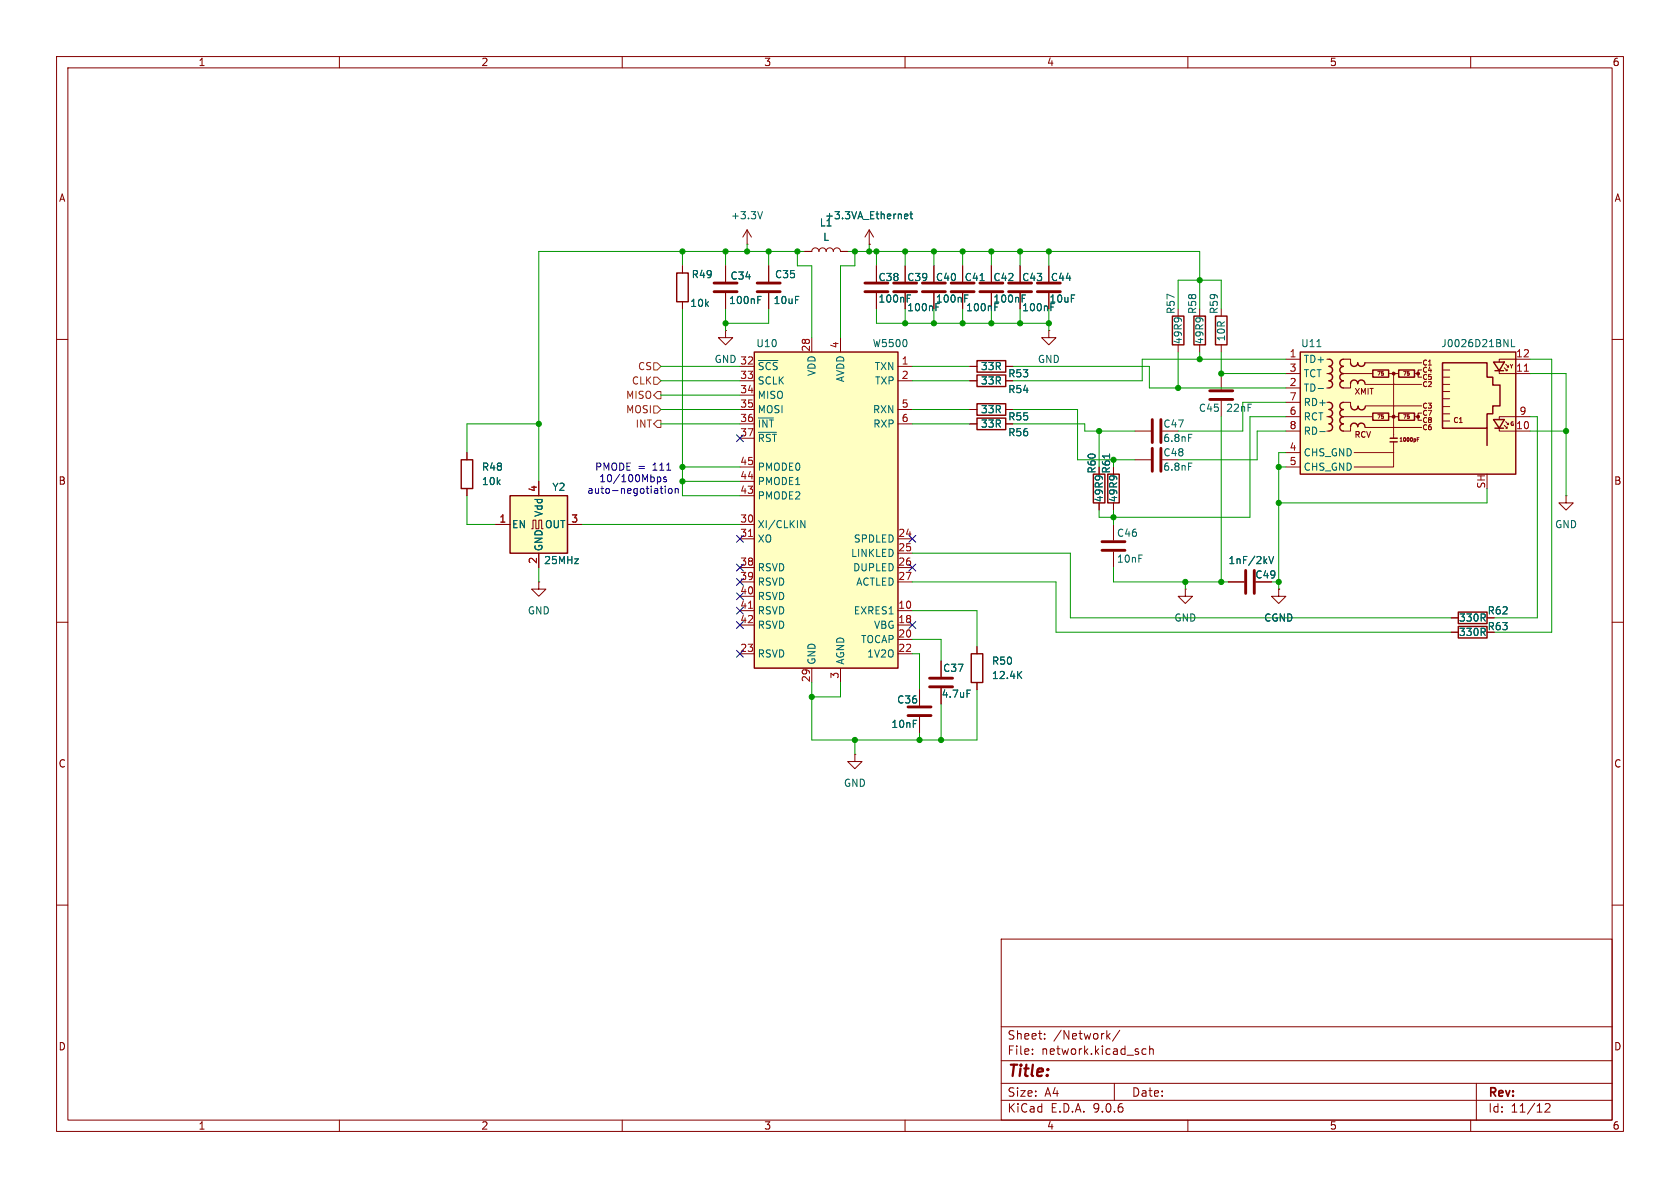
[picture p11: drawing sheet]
<svg xmlns="http://www.w3.org/2000/svg" width="297mm" height="210mm" viewBox="0 0 297 210" stroke-linecap="round" stroke-linejoin="round" font-family="sans-serif">
<g fill="none" stroke="#840000" stroke-width=".18">
<path d="M10 10h277v190h-277zM12 12h273v186h-273zM60 10v2M110 10v2M160 10v2M210 10v2M260 10v2M180.3 47v2.8M180.3 51.8v2.8M10 60h2M285 60h2M82.5 80v1.3"/>
<path d="M82.5 86.4v1.2M10 110h2M95.2 102.9v1.2h1.3l-1.3 1.3-1.2-1.3h1.2M95.2 102.9h.1M209.5 104.1v1.3h1.3l-1.3 1.3-1.2-1.3h1.2M209.5 104.1h.1M285 110h2M10 160h2M177 166h108v32h-108zM285 160h2M60 198v2M110 198v2"/>
<path d="M160 198v2M177 194.5h108M177 191.5h108M177 187.5h108M177 181.5h108M182.5 186.3v.1M182.5 185.5v.1M184.7 183.6v.1M184.7 182.8v.1M195.8 183.1l.4 .6M196.2 182.7l-.5 .6M197 191.5v3"/>
<path d="M198 182.1l-1.3 2M202.6 185.5l-.4-.1-.3 .3v.4l.1 .2h.6M203.2 185.5l.3-.1 .3 .1 .1 .9M203.2 184.9v1.5M210 198v2M260 198v2M261 191.5v6.5M273.2 195.2l.5-.1 .3 .1v.3l-.9 1.1h.9"/>
</g>
<path d="M178.3 50h4.1M178.3 51.6h4.1" fill="none" stroke="#840000" stroke-width=".51"/>
<path d="M81.5 81.3h2.1v5.1h-2.1z" fill="none" stroke="#840000" stroke-width=".25"/>
<path d="M133.3 62.2h25.4v55.9h-25.4z" fill="#ffffc2"/>
<path d="M119.6 48.3h2.1v5h-2.1zM133.3 62.2h25.4v55.9h-25.4zM171.7 115.6h2v5.1h-2zM257.8 110.7h5.1v2.1h-5.1zM257.8 108.2h5.1v2h-5.1z" fill="none" stroke="#840000" stroke-width=".25"/>
<g fill="none" stroke="#840000" stroke-width=".18">
<path d="M120.6 47v1.3M120.6 53.3v1.3M128.3 58.4v1.3h1.2l-1.2 1.3-1.3-1.3h1.3M128.3 58.4h.1M143.5 59.7v2.5M148.6 59.7v2.5M130.8 64.8h2.5M130.8 67.3h2.5M130.8 69.9h2.5M130.8 72.4h2.5M130.8 74.9h2.5M130.8 77.5h2.5"/>
<path d="M158.7 64.8h2.6M158.7 67.3h2.6M158.7 72.4h2.6M158.7 74.9h2.6M130.8 82.6h2.5M130.8 85.1h2.5M130.8 87.6h2.5M130.8 92.7h2.5M130.8 95.3h2.5M158.7 95.3h2.6M158.7 97.8h2.6M130.8 100.3h2.5"/>
<path d="M130.8 102.9h2.5M130.8 105.4h2.5M130.8 108h2.5M130.8 110.5h2.5M130.8 115.6h2.5M143.5 118.1v2.6M148.6 118.1v2.6M158.7 100.3h2.6M158.7 102.9h2.6M158.7 108h2.6M158.7 110.5h2.6M158.7 115.6h2.6"/>
<path d="M158.7 113h2.6M166.4 116.8v2.8M172.7 114.3v1.3M256.5 111.8h1.3M256.5 109.2h1.3M151.1 133.4v1.2h1.3l-1.3 1.3-1.2-1.3h1.2M151.1 133.4h.1M162.6 121.9v2.8M162.6 126.7v2.8M166.4 121.7v2.8M172.7 120.7v1.2"/>
</g>
<path d="M134.1 63.7h3.4M134.1 76.4h3.2M141.6 92l.7 1.3v-1.3M180.1 119.2l.5 .8M180.6 118.7l-.7 .7M171 122h.6" fill="none" stroke="#006464" stroke-width=".18"/>
<path d="M132.3 94.8h.7M132.3 107.5h.7" fill="none" stroke="#a90000" stroke-width=".18"/>
<path d="M164.3 119.9h4.1M160.5 125h4.1M160.5 126.5h4.1M164.3 121.4h4.1" fill="none" stroke="#840000" stroke-width=".51"/>
<path d="M229.9 62.2h38.1v21.6h-38.1z" fill="#ffffc2"/>
<g fill="none" stroke="#840000" stroke-width=".25">
<path d="M207.3 55.9h2v5.1h-2zM172.7 73.9h5.1v2h-5.1zM172.7 66.3h5.1v2h-5.1zM172.7 71.4h5.1v2h-5.1zM172.7 63.8h5.1v2h-5.1zM229.9 62.2h38.1v21.6h-38.1zM234.9 71.1a.63 .63 0 0 1 .7 .7 .63 .63 0 0 1-.7 .6 .64 .64 0 0 1 .7 .6 .64 .64 0 0 1-.6 .7M235 63.5a.63 .63 0 0 1 .6 .6 .63 .63 0 0 1-.6 .7 .64 .64 0 0 1 .6 .6 .64 .64 0 0 1-.6 .6 .64 .64 0 0 1 .6 .7 .64 .64 0 0 1-.6 .6 .64 .64 0 0 1 .6 .6 .64 .64 0 0 1-.6 .7M235 73.7a.63 .63 0 0 1 .6 .6 .63 .63 0 0 1-.6 .6 .64 .64 0 0 1 .6 .7 .64 .64 0 0 1-.6 .6M237.5 63.5a.63 .63 0 0 0-.6 .6 .63 .63 0 0 0 .6 .7M237.5 64.8a.63 .63 0 0 0-.6 .6 .63 .63 0 0 0 .6 .6 .64 .64 0 0 0-.6 .7 .64 .64 0 0 0 .6 .6 .64 .64 0 0 0-.6 .6 .64 .64 0 0 0 .6 .7M237.5 71.1a.63 .63 0 0 0-.6 .7 .63 .63 0 0 0 .6 .6 .64 .64 0 0 0-.6 .6 .64 .64 0 0 0 .6 .7 .64 .64 0 0 0-.6 .6 .64 .64 0 0 0 .6 .6"/>
<path d="M237.5 74.9a.63 .63 0 0 0-.6 .7 .63 .63 0 0 0 .6 .6M241.3 64.1a.64 .64 0 0 1-.6 .7 .64 .64 0 0 1-.7-.7 .64 .64 0 0 1-.6 .7 .64 .64 0 0 1-.6-.7M241.3 67.8a.64 .64 0 0 0-.6-.6 .64 .64 0 0 0-.7 .6 .64 .64 0 0 0-.6-.6 .64 .64 0 0 0-.6 .6M241.3 75.4a.64 .64 0 0 0-.6-.6 .64 .64 0 0 0-.7 .6 .64 .64 0 0 0-.6-.6 .64 .64 0 0 0-.6 .6M241.4 71.8a.64 .64 0 0 1-.7 .7 .64 .64 0 0 1-.6-.7 .64 .64 0 0 1-.6 .7 .64 .64 0 0 1-.7-.7M242.7 65.4h2.8v1.3h-2.8zM242.7 73h2.8v1.3h-2.8zM245.7 77.5h1.3M245.7 78.1h1.3M247.3 65.4h2.8v1.3h-2.8zM247.3 73h2.8v1.3h-2.8zM255 64.1h7.9v2.6h1v1.4h1.3v3.7h-1.3v1.4h-1v2.5h-7.9z"/>
<path d="M262.9 75.7v3M264 64h1.9l-.9 1.5zM264 74.2h1.9l-.9 1.5zM264.3 65.5h1.5M264.3 75.7h1.5M193.3 83.8h2v5.1h-2zM195.8 83.8h2.1v5.1h-2.1z"/>
</g>
<g fill="#840000" stroke="#840000" stroke-width=".18">
<circle cx="246.4" cy="66" r=".25"/>
<circle cx="246.4" cy="73.7" r=".25"/>
<circle cx="250.7" cy="66" r=".25"/>
<circle cx="250.7" cy="73.7" r=".25"/>
</g>
<g fill="none" stroke="#840000" stroke-width=".18">
<path d="M128.3 47v2.8M128.3 51.8v2.8M132.1 43.2h.1M132.1 40.6l-.8 1.3M132.1 40.6l.7 1.3M132.1 40.6v2.6M135.9 47v2.8M135.9 51.8v2.8M142.2 44.5h1.3a.64 .64 0 0 1 .6-.7 .64 .64 0 0 1 .7 .7 .64 .64 0 0 1 .6-.7 .64 .64 0 0 1 .6 .7 .64 .64 0 0 1 .7-.7 .64 .64 0 0 1 .6 .7 .64 .64 0 0 1 .7-.7 .64 .64 0 0 1 .6 .7h1.3M153.7 43.2h.1M153.7 40.6l-.8 1.3M153.7 40.6l.7 1.3"/>
<path d="M153.7 40.6v2.6M165.1 47v2.8M165.1 51.8v2.8M185.4 58.4v1.3h1.3l-1.3 1.3-1.3-1.3h1.3M185.4 58.4h.1M185.4 47v2.8M185.4 51.8v2.8M171.4 74.9h1.3M171.4 67.3h1.3M171.4 72.4h1.3M171.4 64.8h1.3M177.8 72.4h1.3"/>
<path d="M177.8 64.8h1.3M208.3 61v1.2M227.3 66h2.6M227.3 73.7h2.6M227.3 63.5h2.6M227.3 68.6h2.6M227.3 71.1h2.6M227.3 76.2h2.6M234.6 66h.3M234.6 73.7h.3M234.6 63.5h.3M234.6 68.6h.3"/>
<path d="M234.6 71.1h.3M234.6 76.2h.3M237.5 63.5h1.3v.6M237.5 71.1h1.3v.7M237.5 66h5.2M237.5 73.7h5.1M238.8 67.9v.7h-1.3M238.8 75.6v.6h-1.3M241.3 64.1h10M241.3 67.9h10M241.3 75.6h10M241.4 71.8h9.9"/>
<path d="M245.5 66h1.8M245.5 73.7h1.8M246.4 78.1v4.5h-7M246.4 66v11.5M250.2 66h.5M250.2 73.7h.5M250.5 77.7h.3M250.9 77.4h-.4v.6M251.3 65.4h-.6v1.3h.6M251.3 73h-.6v1.3h.6M255 67.9h1.3M255 69.2h1.3"/>
<path d="M255 70.5h1.3M255 71.9h1.3M255 73.2h1.3M255 65.4h1.3M255 66.7h1.3M255 74.4h1.3M265 65.5v.5h5.5M265 75.7v.5h5.5M265.9 65l.5 .5h-.2M265.9 75.2l.5 .5h-.2M266.2 64.4l.5 .5h-.3M266.2 74.5l.5 .6h-.3"/>
<path d="M266.4 65.3v.2M266.4 75.4v.3M270.5 63.5h-5.5v.5M270.5 73.7h-5.5v.5M194.3 88.9v1.3M196.8 88.9v1.3M227.3 80h2.6M227.3 82.6h2.6M239.4 80h7M276.9 87.6v1.3h1.2l-1.2 1.3-1.3-1.3h1.3M276.9 87.6h.1M226.1 104.1v1.3h1.2l-1.2 1.3-1.3-1.3h1.3"/>
<path d="M226.1 104.1h.1"/>
</g>
<g fill="none" stroke="#006464" stroke-width=".18">
<path d="M134.8 37.4l-.4 1.3M159.9 38.3l.6-.2-.1-.2-.3-.1-.2 .2 .1 .6h.4M160.9 37.8h.5M161 37.4v1.1l.4 .2M134 53h.4M134 52.4h.6M170.5 52.7h.5M170.5 52.1h.6M232.8 61.3h.7M233 68.7h1M233.3 76.3h1M267.2 60v1.3h.6"/>
<path d="M196.2 80.3v.7"/>
</g>
<path d="M269.5 65.6h.7" fill="none" stroke="#a90000" stroke-width=".18"/>
<path d="M126.2 50h4.1M126.2 51.6h4.1M133.9 50h4M133.9 51.6h4M163.1 50h4M163.1 51.6h4M183.4 50h4.1M183.4 51.6h4.1" fill="none" stroke="#840000" stroke-width=".51"/>
<path d="M90.2 87.6h10.1v10.2h-10.1z" fill="#ffffc2"/>
<path d="M211.1 55.9h2v5.1h-2zM214.9 55.9h2v5.1h-2zM90.2 87.6h10.1v10.2h-10.1z" fill="none" stroke="#840000" stroke-width=".25"/>
<g fill="none" stroke="#840000" stroke-width=".18">
<path d="M120.6 47v1.3M120.6 53.3v1.3M128.3 47v2.8M128.3 51.8v2.8M135.9 47v2.8M135.9 51.8v2.8M142.2 44.5h1.3M148.6 44.5h1.3M153.7 43.2h.1M154.9 47v2.8M154.9 51.8v2.8M160 47v2.8"/>
<path d="M160 51.8v2.8M165.1 47v2.8M165.1 51.8v2.8M170.2 47v2.8M170.2 51.8v2.8M175.3 47v2.8M175.3 51.8v2.8M180.3 47v2.8M180.3 51.8v2.8M185.4 47v2.8M185.4 51.8v2.8M171.4 64.8h1.3"/>
<path d="M171.4 72.4h1.3M171.4 67.3h1.3M171.4 74.9h1.3M177.8 64.8h1.3M177.8 72.4h1.3M200.7 76.2h2.8M212.1 61v1.2M215.9 61v1.2M215.9 66v2.8M215.9 70.9v2.8M82.5 80v1.3M82.5 86.4v1.2"/>
<path d="M87.6 92.7h2.6M94 93.5h.2v-1.6h.5v1.6h.5v-1.6h.6v1.6h.2M95.2 85.1v2.5M95.2 97.8v2.5M100.3 92.7h2.6M194.3 88.9v1.3M196.8 88.9v1.3M196.8 92.7v2.8M196.8 97.5v2.8M200.7 81.3h2.8M166.4 116.8v2.8M172.7 114.3v1.3"/>
<path d="M217.2 102.9h2.8M226.1 104.1h.1M256.5 109.2h1.3M256.5 111.8h1.3M162.6 121.9v2.8M162.6 126.7v2.8M166.4 121.7v2.8M172.7 120.7v1.2"/>
</g>
<g fill="none" stroke="#840000" stroke-width=".51">
<path d="M152.9 50h4.1M152.9 51.6h4.1M158 50h4.1M158 51.6h4.1M168.1 50h4.1M168.1 51.6h4.1M173.2 50h4.1M173.2 51.6h4.1M203.7 74.2v4M203.7 79.2v4.1M205.2 74.2v4M205.2 79.2v4.1"/>
<path d="M213.9 69.1h4M213.9 70.6h4M194.8 95.8h4.1M194.8 97.3h4.1M220.2 100.8v4.1M221.7 100.8v4.1"/>
</g>
<g fill="none" stroke="#006464" stroke-width=".18">
<path d="M159.9 38.3l.6-.2-.1-.2-.3-.1-.2 .2 .1 .6h.4M160.9 37.8h.5M161 37.4v1.1l.4 .2M134 53h.4M134 52.4h.6M160.4 52.7h.4M160.4 52.1h.6M170.5 52.7h.5M170.5 52.1h.6M173.3 49.6h.7M180.7 52.7h.4M180.7 52.1h.6"/>
<path d="M210.1 76.8h.6M196.2 80.3v.7M210.1 81.9h.6M224.3 98.4l.4 1.2 .5-1.2M180.1 119.2l.5 .8M180.6 118.7l-.7 .7M171 122h.6"/>
</g>
<path d="M115.6 71.8h.6l.6 .6-.6 .6h-.6zM115.6 64.1h.6l.6 .7-.6 .6h-.6zM115.6 66.7h.6l.6 .6-.6 .6h-.6zM116.2 74.3h.6v1.3h-.6l-.6-.7zM116.2 69.2h.6v1.3h-.6l-.6-.6z" fill="none" stroke="#725600" stroke-width=".18"/>
<g fill="none" stroke="#009600" stroke-width=".18">
<path d="M120.6 44.5v2.5M120.6 54.6v33h10.2M128.3 44.5v2.5M128.3 54.6v3.8M132.1 43.2v1.3M135.9 54.6v2.6h-7.6M135.9 44.5v2.5M141 44.5v2.5h2.5v12.7M142.2 44.5h-47v40.6M149.9 44.5h62.2v10.1M151.1 44.5v2.5h-2.5v12.7M153.7 43.2v1.3"/>
<path d="M154.9 54.6v2.6h30.5M154.9 44.5v2.5M160 44.5v2.5M160 54.6v2.6M165.1 44.5v2.5M165.1 54.6v2.6M170.2 44.5v2.5M170.2 54.6v2.6M175.3 44.5v2.5M175.3 54.6v2.6M180.3 44.5v2.5M180.3 54.6v2.6"/>
<path d="M185.4 44.5v2.5M185.4 54.6v3.8M208.3 54.6v-5.1h7.6v5.1M95.2 74.9h-12.7v5.1M116.8 74.9h14M116.8 67.3h14M116.8 64.8h14M116.8 72.4h14M116.8 69.9h14M161.3 74.9h10.1M161.3 67.3h10.1M161.3 64.8h10.1"/>
<path d="M161.3 72.4h10.1M179.1 74.9h12.7v1.3h8.9M179.1 64.8h24.1v3.8h24.1M179.1 72.4h11.4v8.9h10.2M194.3 76.2v6.4M208.3 62.2v6.4M212.1 62.2v1.3M215.9 62.2v3.8h11.4M215.9 73.7v29.2M227.3 76.2h-5.1v5.1h-13.9M227.3 63.5h-25.4v3.8h-22.8M227.3 71.1h-7.6v5.1h-11.4"/>
<path d="M227.3 73.7h-6.3v17.7h-26.7v-1.2M270.5 76.2h6.4M270.5 63.5h3.8v48.3h-10.1M270.5 66h6.4v21.6M270.5 73.7h1.3v35.5h-7.6M82.5 87.6v5.1h5.1M102.9 92.7h27.9M120.6 85.1h10.2M120.6 82.6h10.2M161.3 97.8h27.9v11.4h67.3M196.8 90.2v2.5M226.1 82.6h1.2"/>
<path d="M227.3 80h-1.2v24.1M262.9 86.4v2.5h-36.8M95.2 100.3v2.6M161.3 102.9h25.4v8.9h69.8M161.3 115.6h1.3v6.3M161.3 113h5.1v3.8M161.3 108h11.4v6.3M196.8 100.3v2.6h20.4M209.5 102.9v1.2M224.8 102.9h1.3M143.5 120.7v10.1h29.2v-8.9M148.6 120.7v2.5h-5.1"/>
<path d="M151.1 130.8v2.6M162.6 129.5v1.3M166.4 124.5v6.3"/>
</g>
<g fill="none" stroke="#000084" stroke-width=".18">
<path d="M130.2 76.9l1.2 1.2M131.4 76.9l-1.2 1.2M130.2 99.7l1.2 1.2M130.2 94.6l1.2 1.3M131.4 99.7l-1.2 1.2M131.4 94.6l-1.2 1.3M160.7 99.7l1.2 1.2M160.7 94.6l1.2 1.3M161.9 99.7l-1.2 1.2M161.9 94.6l-1.2 1.3M130.2 115l1.2 1.2M130.2 109.9l1.2 1.2"/>
<path d="M130.2 107.3l1.2 1.3M130.2 104.8l1.2 1.2M130.2 102.3l1.2 1.2M131.4 115l-1.2 1.2M131.4 109.9l-1.2 1.2M131.4 107.3l-1.2 1.3M131.4 104.8l-1.2 1.2M131.4 102.3l-1.2 1.2M160.7 109.9l1.2 1.2M161.9 109.9l-1.2 1.2"/>
</g>
<path d="M116.2 84.3v1.3M116.2 84.4l.4-.1 .2 .3-.1 .5h-.5M116.7 86.4h.5M116.9 87l.3 .2M117.6 85.9v.2M117.6 86.4v.8M117.8 84.4l-.3-.1-.2 .2 .1 .2 .4 .1v.3h-.5M118.2 86.5l.2-.1 .4 .1v.5l-.1 .1-.3 .1-.2-.1zM119.4 86.5l.1-.1h.3l.1 .8M119.4 86.4v.8" fill="none" stroke="#0000c2" stroke-width=".18"/>
<g fill="#009600" stroke="#009600" stroke-width=".18">
<circle cx="208.3" cy="68.6" r=".46"/>
<circle cx="212.1" cy="63.5" r=".46"/>
<circle cx="215.9" cy="102.9" r=".46"/>
<circle cx="226.1" cy="102.9" r=".46"/>
<circle cx="215.9" cy="66" r=".46"/>
<circle cx="212.1" cy="49.5" r=".46"/>
<circle cx="209.5" cy="102.9" r=".46"/>
<circle cx="170.2" cy="57.2" r=".46"/>
<circle cx="151.1" cy="130.8" r=".46"/>
<circle cx="162.6" cy="130.8" r=".46"/>
<circle cx="143.5" cy="123.2" r=".46"/>
<circle cx="166.4" cy="130.8" r=".46"/>
<circle cx="175.3" cy="44.5" r=".46"/>
<circle cx="185.4" cy="57.2" r=".46"/>
<circle cx="180.3" cy="44.5" r=".46"/>
<circle cx="185.4" cy="44.5" r=".46"/>
<circle cx="132.1" cy="44.5" r=".46"/>
<circle cx="128.3" cy="44.5" r=".46"/>
<circle cx="165.1" cy="57.2" r=".46"/>
<circle cx="160" cy="57.2" r=".46"/>
<circle cx="135.9" cy="44.5" r=".46"/>
<circle cx="141" cy="44.5" r=".46"/>
<circle cx="120.6" cy="44.5" r=".46"/>
<circle cx="128.3" cy="57.2" r=".46"/>
<circle cx="180.3" cy="57.2" r=".46"/>
<circle cx="194.3" cy="76.2" r=".46"/>
<circle cx="196.8" cy="91.4" r=".46"/>
<circle cx="196.8" cy="81.3" r=".46"/>
<circle cx="226.1" cy="82.6" r=".46"/>
<circle cx="276.9" cy="76.2" r=".46"/>
<circle cx="226.1" cy="88.9" r=".46"/>
<circle cx="120.6" cy="85.1" r=".46"/>
<circle cx="120.6" cy="82.6" r=".46"/>
<circle cx="95.2" cy="74.9" r=".46"/>
<circle cx="160" cy="44.5" r=".46"/>
<circle cx="154.9" cy="44.5" r=".46"/>
<circle cx="153.7" cy="44.5" r=".46"/>
<circle cx="175.3" cy="57.2" r=".46"/>
<circle cx="151.1" cy="44.5" r=".46"/>
<circle cx="165.1" cy="44.5" r=".46"/>
<circle cx="170.2" cy="44.5" r=".46"/>
</g>
<text font-size="2.8" fill="#840000" x="178" y="190.9">Title:</text>
<g font-size="2.1" fill="#840000">
<text x="178" y="184">Sheet:</text>
<text x="186.2" y="184">/Network/</text>
<text x="178" y="186.7">File:</text>
<text x="184.1" y="186.7">network.kicad_sch</text>
<text x="178" y="196.9">KiCad</text>
<text x="178" y="194.1">Size:</text>
<text x="184.7" y="194.1">A4</text>
<text x="185.7" y="196.9">E.D.A.</text>
<text x="193.3" y="196.9">9.0.6</text>
<text x="200" y="194.1">Date:</text>
<text x="263" y="194.3">Rev:</text>
<text x="263" y="196.9">Id:</text>
<text x="267.1" y="196.9">11/12</text>
</g>
<g font-size="1.8" fill="#840000">
<text x="35" y="11.9">1</text>
<text x="85" y="11.9">2</text>
<text x="135" y="11.9">3</text>
<text x="185" y="11.9">4</text>
<text x="235" y="11.9">5</text>
<text x="285" y="11.9">6</text>
<text x="10.3" y="35.9">A</text>
<text x="285.3" y="35.9">A</text>
<text x="178.1" y="66.9">R53</text>
<text x="178.1" y="74.5">R55</text>
<text x="193.9" y="83.8" transform="rotate(-90 193.9 83.8)">R60</text>
<text x="196.4" y="83.8" transform="rotate(-90 196.4 83.8)">R61</text>
<text x="10.3" y="85.9">B</text>
<text x="285.3" y="85.9">B</text>
<text x="221.8" y="102.5">C49</text>
<text x="262.9" y="111.6">R63</text>
<text x="262.9" y="108.8">R62</text>
<text x="10.3" y="135.9">C</text>
<text x="285.3" y="135.9">C</text>
<text x="10.3" y="185.9">D</text>
<text x="285.3" y="185.9">D</text>
<text x="35" y="199.9">1</text>
<text x="85" y="199.9">2</text>
<text x="135" y="199.9">3</text>
<text x="185" y="199.9">4</text>
<text x="235" y="199.9">5</text>
<text x="285" y="199.9">6</text>
</g>
<g font-size="1.8" fill="#006464">
<text x="129.1" y="39">+3.3V</text>
<text x="144.8" y="40.2">L1</text>
<text x="145.8" y="39">+3.3VA_Ethernet</text>
<text x="145.4" y="42.8">L</text>
<text x="122.2" y="49.4">R49</text>
<text x="128.8" y="53.9">100nF</text>
<text x="129" y="49.6">C34</text>
<text x="136.7" y="53.9">10uF</text>
<text x="136.9" y="49.4">C35</text>
<text x="155.2" y="53.7">100nF</text>
<text x="155.2" y="49.9">C38</text>
<text x="160.3" y="49.9">C39</text>
<text x="165.4" y="53.7">100nF</text>
<text x="165.4" y="49.9">C40</text>
<text x="170.4" y="49.9">C41</text>
<text x="175.5" y="53.7">100nF</text>
<text x="175.5" y="49.9">C42</text>
<text x="180.6" y="49.9">C43</text>
<text x="185.4" y="53.7">10uF</text>
<text x="185.7" y="49.9">C44</text>
<text x="121.9" y="54.5">10k</text>
<text x="160.3" y="55.2">100nF</text>
<text x="170.7" y="55.2">100nF</text>
<text x="180.6" y="55.2">100nF</text>
<text x="207.9" y="55.6" transform="rotate(-90 207.9 55.6)">R57</text>
<text x="211.7" y="55.6" transform="rotate(-90 211.7 55.6)">R58</text>
<text x="215.5" y="55.6" transform="rotate(-90 215.5 55.6)">R59</text>
<text x="126.2" y="64.4">GND 32</text>
<text x="133.6" y="61.6">U10</text>
<text x="133.9" y="65.6">~{SCS}</text>
<text x="154.2" y="61.6">W5500</text>
<text x="154.5" y="65.6">TXN</text>
<text x="173.3" y="65.6">33R</text>
<text x="183.4" y="64.4">GND</text>
<text x="209.1" y="61" transform="rotate(-90 209.1 61)">49R9</text>
<text x="213" y="61" transform="rotate(-90 213 61)">49R9</text>
<text x="216.8" y="60.4" transform="rotate(-90 216.8 60.4)">10R</text>
<text x="229.9" y="61.6">U11</text>
<text x="230.4" y="64.4">TD+</text>
<text x="254.7" y="61.6">J0026D21BNL</text>
<text x="133.9" y="68.2">SCLK</text>
<text x="133.9" y="70.7">MISO</text>
<text x="144.4" y="66.6" transform="rotate(-90 144.4 66.6)">VDD</text>
<text x="149.5" y="67.7" transform="rotate(-90 149.5 67.7)">AVDD</text>
<text x="154.6" y="68.2">TXP</text>
<text x="173.3" y="68.2">33R</text>
<text x="178.1" y="69.7">R54</text>
<text x="230.4" y="66.9">TCT</text>
<text x="230.4" y="69.4">TD-</text>
<text x="230.4" y="72">RD+</text>
<text x="133.9" y="73.3">MOSI</text>
<text x="133.9" y="75.8">~{INT}</text>
<text x="154.2" y="73.3">RXN</text>
<text x="154.3" y="75.8">RXP</text>
<text x="173.3" y="75.8">33R</text>
<text x="173.3" y="73.3">33R</text>
<text x="178.1" y="77.3">R56</text>
<text x="205.6" y="75.8">C47</text>
<text x="211.8" y="73">C45</text>
<text x="216.7" y="73">22nF</text>
<text x="230.4" y="74.5">RCT</text>
<text x="230.4" y="77.1">RD-</text>
<text x="85.1" y="83.4">R48</text>
<text x="133.9" y="78.3">~{RST}</text>
<text x="133.9" y="83.4">PMODE0</text>
<text x="205.5" y="83.4">6.8nF</text>
<text x="205.5" y="78.3">6.8nF</text>
<text x="205.6" y="80.9">C48</text>
<text x="230.4" y="80.9">CHS_GND</text>
<text x="230.4" y="83.4">CHS_GND</text>
<text x="85.1" y="86">10k</text>
<text x="97.6" y="87">Y2</text>
<text x="133.9" y="86">PMODE1</text>
<text x="133.9" y="88.5">PMODE2</text>
<text x="195.2" y="88.9" transform="rotate(-90 195.2 88.9)">49R9</text>
<text x="197.7" y="88.9" transform="rotate(-90 197.7 88.9)">49R9</text>
<text x="90.4" y="93.6">EN</text>
<text x="96.1" y="91.5" transform="rotate(-90 96.1 91.5)">Vdd</text>
<text x="96.2" y="93.6">OUT</text>
<text x="133.9" y="93.6">XI/CLKIN</text>
<text x="197.4" y="95.1">C46</text>
<text x="274.8" y="93.6">GND</text>
<text x="96.1" y="99.9">25MHz</text>
<text x="96.1" y="97.5" transform="rotate(-90 96.1 97.5)">GND</text>
<text x="133.9" y="96.1">XO</text>
<text x="133.9" y="101.2">RSVD</text>
<text x="150.4" y="98.7">LINKLED</text>
<text x="150.7" y="101.2">DUPLED</text>
<text x="150.8" y="96.1">SPDLED</text>
<text x="197.4" y="99.7">10nF</text>
<text x="217.1" y="99.9">1nF/2kV</text>
<text x="133.9" y="103.7">RSVD</text>
<text x="133.9" y="106.3">RSVD</text>
<text x="151.3" y="103.7">ACTLED</text>
<text x="93.2" y="108.8">GND</text>
<text x="133.9" y="108.8">RSVD</text>
<text x="133.9" y="111.4">RSVD</text>
<text x="150.8" y="108.8">EXRES1</text>
<text x="152.1" y="113.9">TOCAP</text>
<text x="154.4" y="111.4">VBG</text>
<text x="207.5" y="110.1">GND</text>
<text x="223.4" y="110.1">CGND</text>
<text x="257.8" y="112.6">330R</text>
<text x="257.8" y="110.1">330R</text>
<text x="133.9" y="116.4">RSVD</text>
<text x="144.4" y="117.6" transform="rotate(-90 144.4 117.6)">GND</text>
<text x="149.5" y="117.6" transform="rotate(-90 149.5 117.6)">AGND</text>
<text x="153.2" y="116.4">1V2O</text>
<text x="166.6" y="119">C37</text>
<text x="175.3" y="117.7">R50</text>
<text x="158.5" y="124.6">C36</text>
<text x="166.4" y="123.5">4.7uF</text>
<text x="175.3" y="120.2">12.4K</text>
<text x="157.5" y="128.9">10nF</text>
<text x="149.1" y="139.3">GND</text>
</g>
<g font-size="1.8" fill="#725600">
<text x="112.7" y="65.6">CS</text>
<text x="110.6" y="70.7">MISO</text>
<text x="111.6" y="68.2">CLK</text>
<text x="110.6" y="73.3">MOSI</text>
<text x="112.3" y="75.8">INT</text>
</g>
<g font-size="1.8" fill="#a90000">
<text x="143.3" y="62.3" transform="rotate(-90 143.3 62.3)">28</text>
<text x="148.3" y="61.7" transform="rotate(-90 148.3 61.7)">4</text>
<text x="159.3" y="64.5">1</text>
<text x="227.9" y="63.2">1</text>
<text x="227.9" y="65.8">3</text>
<text x="267.9" y="63.2">12</text>
<text x="267.9" y="65.8">11</text>
<text x="130.8" y="67.1">33</text>
<text x="130.8" y="69.6">34</text>
<text x="159.3" y="67.1">2</text>
<text x="227.9" y="68.3">2</text>
<text x="227.9" y="70.9">7</text>
<text x="130.8" y="72.1">35</text>
<text x="130.8" y="74.7">36</text>
<text x="130.8" y="77.2">37</text>
<text x="159.3" y="72.1">5</text>
<text x="159.3" y="74.7">6</text>
<text x="227.9" y="73.4">6</text>
<text x="227.9" y="75.9">8</text>
<text x="267.9" y="75.9">10</text>
<text x="268.5" y="73.4">9</text>
<text x="130.8" y="82.3">45</text>
<text x="227.9" y="79.8">4</text>
<text x="227.9" y="82.3">5</text>
<text x="95" y="87.1" transform="rotate(-90 95 87.1)">4</text>
<text x="130.8" y="84.8">44</text>
<text x="130.8" y="87.4">43</text>
<text x="262.6" y="86.5" transform="rotate(-90 262.6 86.5)">SH</text>
<text x="88.2" y="92.5">1</text>
<text x="100.9" y="92.5">3</text>
<text x="130.8" y="92.5">30</text>
<text x="130.8" y="95">31</text>
<text x="158.7" y="95">24</text>
<text x="95" y="99.8" transform="rotate(-90 95 99.8)">2</text>
<text x="130.8" y="100.1">38</text>
<text x="158.7" y="97.5">25</text>
<text x="158.7" y="100.1">26</text>
<text x="130.8" y="102.6">39</text>
<text x="130.8" y="105.2">40</text>
<text x="130.8" y="107.7">41</text>
<text x="158.7" y="102.6">27</text>
<text x="158.7" y="107.7">10</text>
<text x="130.8" y="110.2">42</text>
<text x="158.7" y="110.2">18</text>
<text x="158.7" y="112.8">20</text>
<text x="130.8" y="115.3">23</text>
<text x="158.7" y="115.3">22</text>
<text x="143.3" y="120.7" transform="rotate(-90 143.3 120.7)">29</text>
<text x="148.3" y="120.1" transform="rotate(-90 148.3 120.1)">3</text>
</g>
<g font-size="1.8" fill="#0000c2">
<text x="105.1" y="83.4">PMODE =</text>
<text x="115.5" y="83.4">111</text>
<text x="103.7" y="87.5">auto-negotiation</text>
<text x="105.8" y="85.4">10/100Mbps</text>
</g>
<g font-size="1.4" fill="#840000">
<text x="239.4" y="70">XMIT</text>
<text x="239.4" y="77.6">RCV</text>
</g>
<g font-size="1.2" fill="#840000">
<text x="251.3" y="64.8">C1</text>
<text x="251.3" y="66.1">C4</text>
<text x="251.3" y="67.3">C5</text>
<text x="251.3" y="68.6">C2</text>
<text x="251.3" y="72.4">C3</text>
<text x="251.3" y="73.7">C7</text>
<text x="251.3" y="75">C8</text>
<text x="251.3" y="76.2">C6</text>
<text x="256.8" y="75">C1</text>
</g>
<g font-size=".9" fill="#840000">
<text x="266.8" y="65.3">Y</text>
<text x="243.3" y="66.6">75</text>
<text x="247.9" y="66.6">75</text>
<text x="243.3" y="74.2">75</text>
<text x="247.9" y="74.2">75</text>
<text x="266.9" y="75.5">G</text>
<text x="247.2" y="78.3">1000pF</text>
</g>
</svg>
